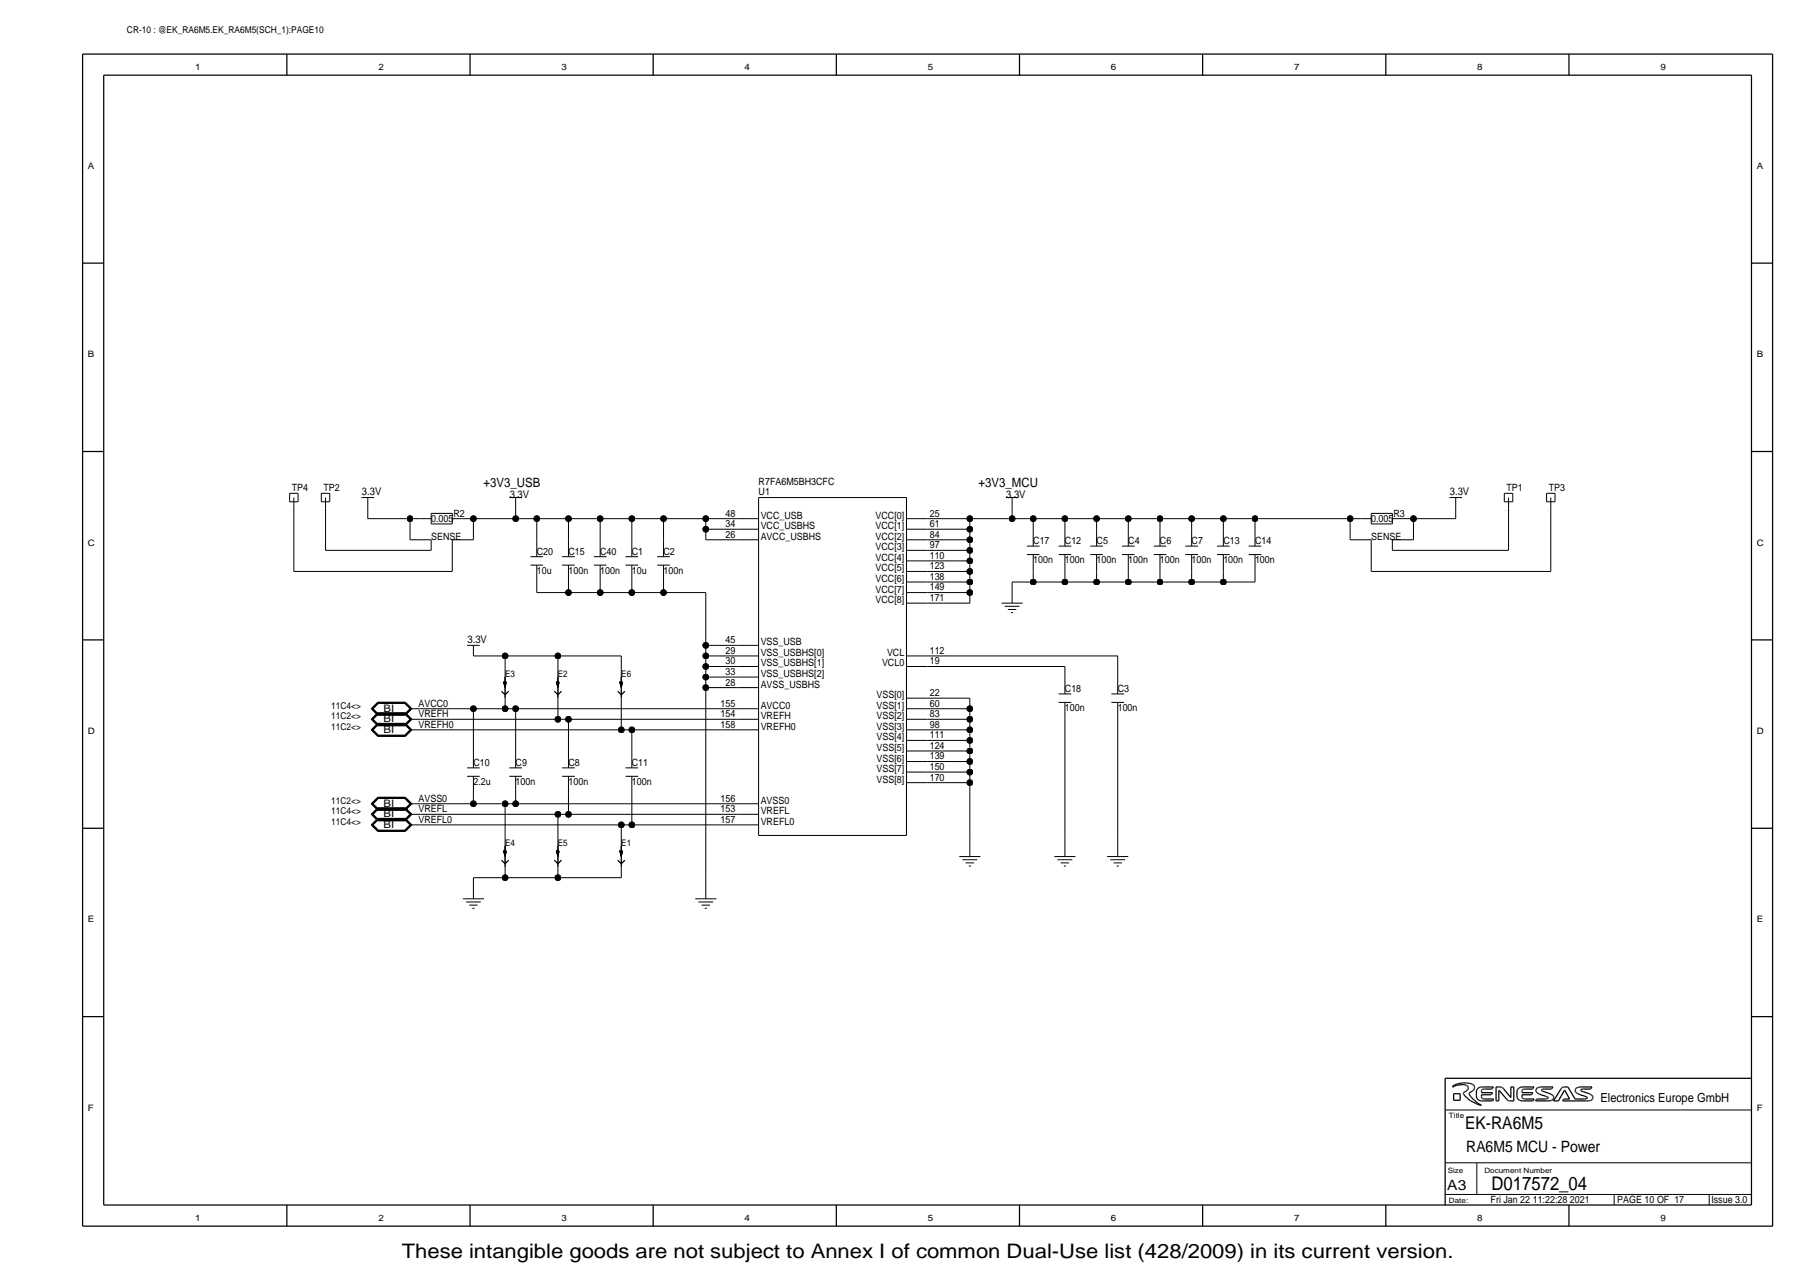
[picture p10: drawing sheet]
<svg xmlns="http://www.w3.org/2000/svg" width="433mm" height="309mm" viewBox="0 0 433 309" stroke-linecap="round" stroke-linejoin="round" font-family="sans-serif">
<g fill="none" stroke="#000" stroke-width=".24">
<path d="M69.6 118.7h2.1zM69.6 118.7v2zM70.7 119.7v2.5zM71.7 118.7v2zM77.3 118.7h2zM77.3 118.7v2zM78.3 119.7v2.5zM79.3 118.7v2zM86.9 119.7h3.1zM88.4 119.7v2.5zM122.5 119.7h3zM124 119.7v2.5z"/>
<path d="M182.4 119.7h35.6zM182.4 119.7v81.3zM218 119.7v81.3zM241.9 119.7h3zM243.4 119.7v2.5zM348.5 119.7h3.1zM350.1 119.7v2.5zM361.7 118.7h2.1zM361.7 118.7v2zM362.8 119.7v2.5zM363.8 118.7v2zM371.9 118.7h2z"/>
<path d="M371.9 118.7v2zM372.9 119.7v2.5zM373.9 118.7v2zM69.6 120.7h2.1zM70.7 137.5h38.1zM70.7 122.2v15.3zM77.3 120.7h2zM78.3 132.4h25.4zM78.3 122.2v10.2zM88.4 124.8h10.2zM88.4 122.2v2.6zM98.6 129.8h5.1z"/>
<path d="M98.6 124.8v5zM98.6 124.8h2.5zM101.1 124.8h2.6zM103.7 129.8v2.6zM103.7 126h5.1zM103.7 123.5h5.1zM103.7 123.5v2.5zM108.8 129.8h5zM108.8 129.8v7.7zM108.8 124.8h2.5zM108.8 123.5v2.5zM111.3 124.8h2.5z"/>
<path d="M113.8 124.8h10.2zM113.8 124.8v5zM124 124.8h5.1zM124 122.2v2.6zM127.6 133.9h3zM127.6 135.9h3zM129.1 124.8h7.6zM129.1 124.8v5zM129.1 129.8v4.1zM129.1 135.9v4.1zM135.2 133.9h3zM135.2 135.9h3z"/>
<path d="M136.7 124.8h7.6zM136.7 124.8v5zM136.7 129.8v4.1zM136.7 135.9v4.1zM142.8 133.9h3zM142.8 135.9h3zM144.3 124.8h7.6zM144.3 124.8v5zM144.3 129.8v4.1zM144.3 135.9v4.1zM150.4 133.9h3.1zM150.4 135.9h3.1z"/>
<path d="M151.9 124.8h7.7zM151.9 124.8v5zM151.9 129.8v4.1zM151.9 135.9v4.1zM158 133.9h3.1zM158 135.9h3.1zM159.6 124.8h10.1zM159.6 124.8v5zM159.6 129.8v4.1zM159.6 135.9v4.1zM169.7 129.8h7.6zM169.7 127.3v2.5z"/>
<path d="M169.7 127.3h7.6zM169.7 124.8v2.5zM169.7 124.8h7.6zM177.3 127.3h5.1zM177.3 124.8h5.1zM177.3 129.8h5.1zM218 137.5h5.1zM218 134.9h5.1zM218 132.4h5.1zM218 129.8h5.1zM218 127.3h5.1zM218 124.8h5.1z"/>
<path d="M223.1 124.8h10.1zM223.1 127.3h10.1zM223.1 129.8h10.1zM223.1 132.4h10.1zM223.1 134.9h10.1zM223.1 137.5h10.1zM233.2 124.8h10.2zM233.2 124.8v2.5zM233.2 127.3v2.5zM233.2 129.8v2.6zM233.2 132.4v2.5zM233.2 134.9v2.6z"/>
<path d="M233.2 137.5v2.5zM243.4 124.8h5.1zM243.4 122.2v2.6zM246.9 131.4h3.1zM246.9 133.4h3.1zM248.5 124.8h7.6zM248.5 124.8v2.5zM248.5 137.5v2.5zM248.5 127.3v4.1zM248.5 133.4v4.1zM254.6 131.4h3zM254.6 133.4h3z"/>
<path d="M256.1 124.8h7.6zM256.1 124.8v2.5zM256.1 137.5v2.5zM256.1 127.3v4.1zM256.1 133.4v4.1zM262.2 131.4h3zM262.2 133.4h3zM263.7 124.8h7.6zM263.7 124.8v2.5zM263.7 137.5v2.5zM263.7 127.3v4.1zM263.7 133.4v4.1z"/>
<path d="M269.8 131.4h3zM269.8 133.4h3zM271.3 124.8h7.6zM271.3 124.8v2.5zM271.3 137.5v2.5zM271.3 127.3v4.1zM271.3 133.4v4.1zM277.4 131.4h3.1zM277.4 133.4h3.1zM278.9 124.8h7.7zM278.9 124.8v2.5zM278.9 137.5v2.5z"/>
<path d="M278.9 127.3v4.1zM278.9 133.4v4.1zM285 131.4h3.1zM285 133.4h3.1zM286.6 124.8h7.6zM286.6 124.8v2.5zM286.6 137.5v2.5zM286.6 127.3v4.1zM286.6 133.4v4.1zM292.7 131.4h3zM292.7 133.4h3zM294.2 124.8h7.6z"/>
<path d="M294.2 124.8v2.5zM294.2 137.5v2.5zM294.2 127.3v4.1zM294.2 133.4v4.1zM300.3 131.4h3zM300.3 133.4h3zM301.8 124.8h22.9zM301.8 124.8v2.5zM301.8 137.5v2.5zM301.8 127.3v4.1zM301.8 133.4v4.1zM324.7 129.8h5z"/>
<path d="M324.7 124.8v5zM324.7 124.8h2.5zM327.2 124.8h2.5zM329.7 137.5h43.2zM329.7 129.8v7.7zM329.7 126h5.1zM329.7 123.5h5.1zM329.7 123.5v2.5zM334.8 129.8h5.1zM334.8 129.8v2.6zM334.8 132.4h28zM334.8 124.8h2.6z"/>
<path d="M334.8 123.5v2.5zM337.4 124.8h2.5zM339.9 124.8h10.2zM339.9 124.8v5zM350.1 122.2v2.6zM361.7 120.7h2.1zM362.8 122.2v10.2zM371.9 120.7h2zM372.9 122.2v15.3zM112.3 155.2h3.1zM113.8 157.8h7.7zM113.8 155.2v2.6z"/>
<path d="M121.5 157.8h12.7zM121.5 157.8v5.1zM129.1 140v2.5zM129.1 142.5h7.6zM134.2 157.8h15.2zM134.2 157.8v5.1zM136.7 142.5h7.6zM136.7 140v2.5zM144.3 142.5h7.6zM144.3 140v2.5zM149.4 157.8v5.1zM151.9 142.5h7.7z"/>
<path d="M151.9 140v2.5zM159.6 142.5h10.1zM159.6 140v2.5zM169.7 142.5v12.7zM169.7 155.2h7.6zM169.7 155.2v2.6zM169.7 157.8h7.6zM169.7 157.8v2.5zM177.3 157.8h5.1zM177.3 155.2h5.1zM218 157.8h5.1zM218 145.1h5.1z"/>
<path d="M218 142.5h5.1zM218 140h5.1zM223.1 157.8h45.7zM223.1 140h10.1zM223.1 142.5h10.1zM223.1 145.1h10.1zM233.2 140v2.5zM233.2 142.5v2.6zM240.8 145.1h5.1zM241.6 145.8h3.6zM242.4 146.6h2zM243.1 147.4h.5z"/>
<path d="M243.4 140h5.1zM243.4 140v5.1zM248.5 140h7.6zM256.1 140h7.6zM263.7 140h7.6zM268.8 157.8v5.1zM271.3 140h7.6zM278.9 140h7.7zM286.6 140h7.6zM294.2 140h7.6zM89.3 175.6l1.5 1.5zM89.3 173l1.5-1.5z"/>
<path d="M89.3 173l1.5 1.6zM89.3 170.5l1.5-1.6zM89.3 170.5l1.5 1.6zM89.4 175.6l1.5-1.5zM89.4 175.6l1.5 1.4zM89.4 173l1.5-1.4zM89.4 173l1.5 1.5zM89.4 170.5l1.5 1.5zM89.6 175.6l1.3-1.4zM89.6 175.6l1.3 1.3zM89.6 173l1.3-1.3zM89.6 173l1.3 1.4z"/>
<path d="M89.6 170.5l1.3-1.4zM89.6 170.5l1.3 1.4zM89.7 175.6l1.3-1.3zM89.7 175.6l1.3 1.2zM89.7 173l1.3-1.2zM89.7 173l1.3 1.3zM89.7 170.5l1.3-1.3zM89.7 170.5l1.3 1.3zM90.8 174l-1.5 1.6zM90.8 177.1h6.7zM90.8 174h6.7zM90.8 174.6h6.7z"/>
<path d="M90.8 171.5h6.7zM90.8 172.1h6.7zM90.8 168.9h6.7zM90.9 177h6.5zM90.9 174.1h6.5zM90.9 174.5h6.5zM90.9 171.6h6.5zM90.9 169l-1.5 1.5zM90.9 172h6.5zM90.9 169h6.5zM90.9 176.9h6.5zM90.9 174.2h6.5z"/>
<path d="M90.9 174.4h6.5zM90.9 171.7h6.5zM90.9 171.9h6.5zM90.9 169.1h6.5zM91 176.8h6.3zM91 174.3h6.3zM91 171.8h6.3zM91 169.2h6.3zM97.3 176.8l1.3-1.2zM97.3 174.3l1.3 1.3zM97.3 174.3l1.3-1.3zM97.3 171.8l1.3 1.2z"/>
<path d="M97.3 171.8l1.3-1.3zM97.3 169.2l1.3 1.3zM97.4 176.9l1.4-1.3zM97.4 174.2l1.4 1.4zM97.4 174.4l1.4-1.4zM97.4 171.7l1.4 1.3zM97.4 171.9l1.4-1.4zM97.4 169.1l1.4 1.4zM97.4 177l1.5-1.4zM97.4 174.1l1.5 1.5zM97.4 174.5l1.5-1.5zM97.4 171.6l1.5 1.4z"/>
<path d="M97.4 172l1.5-1.5zM97.4 169l1.5 1.5zM97.5 177.1l1.6-1.5zM97.5 174l1.6 1.6zM97.5 171.5l1.6 1.5zM97.5 172.1l1.6-1.6zM97.5 168.9l1.6 1.6zM98.6 175.6h2.5zM98.6 173h2.5zM98.6 170.5h2.5zM99.1 173l-1.6 1.6zM101.1 175.6h48.3z"/>
<path d="M101.1 170.5h12.7zM101.1 173h33.1zM113.8 170.5h7.7zM113.8 170.5v10.1zM121.1 164.1h.6zM121.1 164h.7zM121.1 164l.4 1.4zM121.1 164.2h.6zM121.2 164.2v.2zM121.2 164.1l.2 1.1zM121.2 164.2l.2 .9zM121.3 164.3h.1"/>
<path d="M121.3 164.1l.1 .9zM121.3 164.2l.1 .6zM121.4 164.1v.6zM121.4 164.2l.1 .3zM121.4 164.5v.7zM121.4 164.2v.3zM121.5 170.5h2.5zM121.5 167.9v2.6zM121.5 162.9v2.5zM121.5 162.9v5zM121.5 164.2l-.1 1zM121.5 164.3h.1z"/>
<path d="M121.5 162.8v5.1zM121.5 164.2h.1M121.5 164.2v.1zM121.5 164.2v.7zM121.5 164.1v.8zM121.6 164.2v.1zM121.6 164.8l-.1 .4zM121.6 164.2l-.1 .8zM121.6 164.2v.3zM121.7 164.1l-.2 .4zM121.7 164.1l-.2 1.1zM121.7 164.1l-.2 .6z"/>
<path d="M121.7 164.1l-.1 .7zM121.8 164.1l-.3 1.3zM124 170.5h53.3zM124 170.5v10.1zM133.8 164.1h.6zM133.8 164h.7zM133.8 164l.4 1.4zM133.8 164.2h.6zM133.9 164.2v.2zM133.9 164.1l.2 1.1zM133.9 164.2l.2 .9zM134 164.3h.1"/>
<path d="M134 164.1l.1 .9zM134 164.2l.1 .6zM134.1 164.1v.6zM134.1 164.2l.1 .3zM134.1 164.5v.7zM134.1 164.2v.3zM134.2 173h2.5zM134.2 167.9v5.1zM134.2 162.9v2.5zM134.2 162.9v5zM134.2 164.2l-.1 1zM134.2 164.3h.1z"/>
<path d="M134.2 162.8v5.1zM134.2 164.2h.1M134.2 164.2v.1zM134.2 164.2v.7zM134.2 164.1v.8zM134.3 164.2v.1zM134.3 164.8l-.1 .4zM134.3 164.2l-.1 .8zM134.3 164.2v.3zM134.4 164.1l-.2 .4zM134.4 164.1l-.2 1.1zM134.4 164.1l-.2 .6z"/>
<path d="M134.4 164.1l-.1 .7zM134.5 164.1l-.3 1.3zM136.7 173v7.6zM136.7 173h40.6zM149 164.1h.6zM149 164.1h.7zM149 164h.7zM149 164l.4 1.4zM149 164.2h.6zM149.1 164.2v.2zM149.1 164.1l.3 1.1zM149.1 164.2l.3 .9z"/>
<path d="M149.2 164.3h.1M149.2 164.1l.2 .9zM149.3 164.2l.1 .6zM149.3 164.1l.1 .6zM149.4 164.2l.1 .3zM149.4 164.5v.7zM149.4 164.2v.3zM149.4 175.6h2.5zM149.4 167.9v7.7zM149.4 162.9v2.5zM149.4 162.9v5zM149.4 164.2v1z"/>
<path d="M149.4 164.3h.2zM149.4 162.8v5.1zM149.5 164.2h.1M149.5 164.2v.1zM149.5 164.2v.7zM149.5 164.1l-.1 .8zM149.5 164.8l-.1 .4zM149.5 164.2v.8zM149.6 164.2l-.1 .3zM149.6 164.1l-.1 .4zM149.6 164.1l-.2 1.1zM149.7 164.1l-.2 .6z"/>
<path d="M149.7 164.1l-.2 .7zM149.7 164.1l-.3 1.3zM151.9 175.6h25.4zM151.9 175.6v5zM169.7 160.3h7.6zM169.7 160.3v2.6zM169.7 162.9h7.6zM169.7 162.9v2.5zM169.7 165.4v45.7zM169.7 165.4h7.6zM177.3 162.9h5.1zM177.3 160.3h5.1z"/>
<path d="M177.3 175.6h5.1zM177.3 173h5.1zM177.3 165.4h5.1zM177.3 170.5h5.1zM218 178.1h5.1zM218 175.6h5.1zM218 173h5.1zM218 170.5h5.1zM218 167.9h5.1zM218 160.3h5.1zM223.1 167.9h10.1zM223.1 170.5h10.1z"/>
<path d="M223.1 173h10.1zM223.1 175.6h10.1zM223.1 178.1h10.1zM223.1 160.3h33zM233.2 167.9v2.6zM233.2 170.5v2.5zM233.2 173v2.6zM233.2 175.6v2.5zM233.2 178.1v2.5zM254.6 166.9h3zM254.6 169h3zM256.1 173v28z"/>
<path d="M256.1 160.3v2.6zM256.1 162.9v4zM256.1 169v4zM267.3 166.9h3zM267.3 169h3zM268.8 173v28zM268.8 162.9v4zM268.8 169v4zM89.3 195.9l1.5-1.6zM89.3 195.9l1.5 1.6zM89.3 193.3l1.5-1.5zM89.3 193.3l1.5 1.6z"/>
<path d="M89.3 198.4l1.5-1.5zM89.3 198.4l1.5 1.6zM89.4 195.9l1.5 1.5zM89.4 193.3l1.5-1.4zM89.4 193.3l1.5 1.5zM89.4 198.4l1.5-1.4zM89.4 198.4l1.5 1.5zM89.6 195.9l1.3-1.4zM89.6 195.9l1.3 1.4zM89.6 193.3l1.3-1.3zM89.6 193.3l1.3 1.4zM89.6 198.4l1.3-1.3z"/>
<path d="M89.6 198.4l1.3 1.4zM89.7 195.9l1.3-1.3zM89.7 195.9l1.3 1.3zM89.7 193.3l1.3 1.3zM89.7 198.4l1.3 1.3zM90.8 197.5h6.7zM90.8 194.3h6.7zM90.8 194.9h6.7zM90.8 191.8h6.7zM90.8 200h6.7zM90.8 196.9h6.7zM90.9 194.4l-1.5 1.5z"/>
<path d="M90.9 197.4h6.5zM90.9 194.4h6.5zM90.9 194.8h6.5zM90.9 191.9h6.5zM90.9 199.9h6.5zM90.9 197h6.5zM90.9 197.3h6.5zM90.9 194.5h6.5zM90.9 194.7h6.5zM90.9 192h6.5zM90.9 199.8h6.5zM90.9 197.1h6.5z"/>
<path d="M91 197.2h6.3zM91 194.6h6.3zM91 192.1l-1.3 1.2zM91 192.1h6.3zM91 197.2l-1.3 1.2zM91 199.7h6.3zM97.3 197.2l1.3-1.3zM97.3 194.6l1.3 1.3zM97.3 194.6l1.3-1.3zM97.3 192.1l1.3 1.2zM97.3 199.7l1.3-1.3zM97.3 197.2l1.3 1.2z"/>
<path d="M97.4 197.3l1.4-1.4zM97.4 194.5l1.4 1.4zM97.4 194.7l1.4-1.4zM97.4 192l1.4 1.3zM97.4 199.8l1.4-1.4zM97.4 197.1l1.4 1.3zM97.4 197.4l1.5-1.5zM97.4 194.4l1.5 1.5zM97.4 194.8l1.5-1.5zM97.4 191.9l1.5 1.4zM97.4 199.9l1.5-1.5zM97.4 197l1.5 1.4z"/>
<path d="M97.5 197.5l1.6-1.6zM97.5 194.3l1.6 1.6zM97.5 194.9l1.6-1.6zM97.5 191.8l1.6 1.5zM97.5 196.9l1.6 1.5zM98.6 195.9h2.5zM98.6 193.3h2.5zM98.6 198.4h2.5zM99.1 198.4l-1.6 1.6zM101.1 193.3h12.7zM101.1 195.9h33.1zM101.1 198.4h48.3z"/>
<path d="M112.3 184.7h3.1zM112.3 186.7h3.1zM113.8 193.3h7.7zM113.8 190.8v2.5zM113.8 180.6v4.1zM113.8 186.7v4.1zM121.5 193.3h2.5zM121.5 193.3v10.2zM122.5 184.7h3zM122.5 186.7h3zM124 190.8v2.5zM124 193.3h53.3z"/>
<path d="M124 180.6v4.1zM124 186.7v4.1zM134.2 195.9h2.5zM134.2 195.9v7.6zM135.2 184.7h3zM135.2 186.7h3zM136.7 195.9h40.6zM136.7 190.8v5.1zM136.7 180.6v4.1zM136.7 186.7v4.1zM149.4 198.4h2.5zM149.4 198.4v5.1z"/>
<path d="M150.4 184.7h3.1zM150.4 186.7h3.1zM151.9 190.8v7.6zM151.9 198.4h25.4zM151.9 180.6v4.1zM151.9 186.7v4.1zM177.3 198.4h5.1zM177.3 195.9h5.1zM177.3 193.3h5.1zM218 188.3h5.1zM218 185.7h5.1zM218 183.2h5.1z"/>
<path d="M218 180.6h5.1zM223.1 180.6h10.1zM223.1 183.2h10.1zM223.1 185.7h10.1zM223.1 188.3h10.1zM233.2 180.6v2.6zM233.2 183.2v2.5zM233.2 185.7v2.6zM233.2 188.3v12.7zM111.3 216.2h5.1zM112.1 217h3.5zM112.8 217.7h2.1z"/>
<path d="M113.6 218.5h.5zM113.8 211.1h7.7zM113.8 211.1v5.1zM121.1 204.8l.6-.1zM121.1 204.7h.6zM121.1 204.7h.7zM121.1 204.7l.4 1.3zM121.1 204.7l.6 .1zM121.1 204.8h.6zM121.2 204.8v.3zM121.2 204.8l.2 1zM121.2 204.8l.2 .9z"/>
<path d="M121.3 204.9h.1M121.3 204.8l.1 .8zM121.3 204.8l.1 .7zM121.4 204.8v.5zM121.4 204.8l.1 .3zM121.4 205.2v.6zM121.4 204.8v.4zM121.5 211.1h12.7zM121.5 208.6v2.5zM121.5 203.5v2.5zM121.5 203.5v5.1zM121.5 204.8l-.1 1z"/>
<path d="M121.5 204.9h.1zM121.5 203.5v5zM121.5 204.9h.1M121.5 204.8v.2zM121.5 204.8v.7zM121.5 204.8v.8zM121.6 204.8v.2zM121.6 205.5l-.1 .3zM121.6 204.8l-.1 .8zM121.6 204.8v.3zM121.7 204.8l-.2 .3zM121.7 204.8l-.2 1z"/>
<path d="M121.7 204.8l-.2 .6zM121.7 204.8l-.1 .7zM121.8 204.7l-.3 1.3zM133.8 204.8l.6-.1zM133.8 204.7h.6zM133.8 204.7h.7zM133.8 204.7l.4 1.3zM133.8 204.7l.6 .1zM133.8 204.8h.6zM133.9 204.8v.3zM133.9 204.8l.2 1zM133.9 204.8l.2 .9z"/>
<path d="M134 204.9h.1M134 204.8l.1 .8zM134 204.8l.1 .7zM134.1 204.8v.5zM134.1 204.8l.1 .3zM134.1 205.2v.6zM134.1 204.8v.4zM134.2 211.1h15.2zM134.2 208.6v2.5zM134.2 203.5v2.5zM134.2 203.5v5.1zM134.2 204.8l-.1 1z"/>
<path d="M134.2 204.9h.1zM134.2 203.5v5zM134.2 204.9h.1M134.2 204.8v.2zM134.2 204.8v.7zM134.2 204.8v.8zM134.3 204.8v.2zM134.3 205.5l-.1 .3zM134.3 204.8l-.1 .8zM134.3 204.8v.3zM134.4 204.8l-.2 .3zM134.4 204.8l-.2 1z"/>
<path d="M134.4 204.8l-.2 .6zM134.4 204.8l-.1 .7zM134.5 204.7l-.3 1.3zM149 204.8l.6-.1zM149 204.7h.7zM149 204.7l.4 1.3zM149 204.7l.7 .1zM149 204.8h.6zM149 204.8h.7zM149.1 204.8v.3zM149.1 204.8l.3 1zM149.1 204.8l.3 .9z"/>
<path d="M149.2 204.9h.1M149.2 204.8l.2 .8zM149.3 204.8l.1 .7zM149.3 204.8l.1 .5zM149.4 204.8l.1 .3zM149.4 205.2v.6zM149.4 204.8v.4zM149.4 208.6v2.5zM149.4 203.5v2.5zM149.4 203.5v5.1zM149.4 204.8v1zM149.4 204.9h.2z"/>
<path d="M149.4 203.5v5zM149.5 204.9h.1M149.5 204.8v.2zM149.5 204.8v.7zM149.5 204.8l-.1 .8zM149.5 205.5l-.1 .3zM149.5 204.8v.8zM149.6 204.8l-.1 .3zM149.6 204.8l-.2 1zM149.7 204.8l-.2 .6zM149.7 204.8l-.2 .7zM149.7 204.7l-.3 1.3z"/>
<path d="M167.2 216.2h5.1zM167.9 217h3.6zM168.7 217.7h2zM169.5 218.5h.5zM169.7 211.1v5.1zM182.4 201h35.6zM230.7 206h5.1zM231.4 206.8h3.6zM232.2 207.6h2zM233 208.3h.5zM233.2 201v5zM253.5 206h5.1z"/>
<path d="M254.3 206.8h3.6zM255.1 207.6h2zM255.8 208.3h.5zM256.1 201v5zM266.2 206h5.1zM267 206.8h3.6zM267.8 207.6h2zM268.5 208.3h.5zM268.8 201v5zM347.5 267h73.7zM347.5 279.7h73.7zM355.1 279.7v7.6z"/>
<path d="M347.5 287.3h73.7zM388.2 287.3v2.6zM411 287.3v2.6z"/>
</g>
<g fill="#000" stroke="#000" stroke-width=".24">
<circle cx="98.6" cy="124.8" r=".71"/>
<circle cx="113.8" cy="124.8" r=".71"/>
<circle cx="124" cy="124.8" r=".71"/>
<circle cx="129.1" cy="124.8" r=".71"/>
<circle cx="136.7" cy="124.8" r=".71"/>
<circle cx="144.3" cy="124.8" r=".71"/>
<circle cx="151.9" cy="124.8" r=".71"/>
<circle cx="159.6" cy="124.8" r=".71"/>
<circle cx="169.7" cy="124.8" r=".71"/>
<circle cx="169.7" cy="127.3" r=".71"/>
<circle cx="233.2" cy="137.5" r=".71"/>
<circle cx="233.2" cy="124.8" r=".71"/>
<circle cx="233.2" cy="132.4" r=".71"/>
<circle cx="233.2" cy="127.3" r=".71"/>
<circle cx="233.2" cy="129.8" r=".71"/>
<circle cx="233.2" cy="134.9" r=".71"/>
<circle cx="243.4" cy="124.8" r=".71"/>
<circle cx="248.5" cy="124.8" r=".71"/>
<circle cx="256.1" cy="124.8" r=".71"/>
<circle cx="263.7" cy="124.8" r=".71"/>
<circle cx="271.3" cy="124.8" r=".71"/>
<circle cx="278.9" cy="124.8" r=".71"/>
<circle cx="286.6" cy="124.8" r=".71"/>
<circle cx="294.2" cy="124.8" r=".71"/>
<circle cx="301.8" cy="124.8" r=".71"/>
<circle cx="324.7" cy="124.8" r=".71"/>
<circle cx="339.9" cy="124.8" r=".71"/>
<circle cx="121.5" cy="157.8" r=".71"/>
<circle cx="134.2" cy="157.8" r=".71"/>
<circle cx="136.7" cy="142.5" r=".71"/>
<circle cx="144.3" cy="142.5" r=".71"/>
<circle cx="151.9" cy="142.5" r=".71"/>
<circle cx="159.6" cy="142.5" r=".71"/>
<circle cx="169.7" cy="155.2" r=".71"/>
<circle cx="169.7" cy="157.8" r=".71"/>
<circle cx="233.2" cy="140" r=".71"/>
<circle cx="233.2" cy="142.5" r=".71"/>
<circle cx="248.5" cy="140" r=".71"/>
<circle cx="256.1" cy="140" r=".71"/>
<circle cx="263.7" cy="140" r=".71"/>
<circle cx="271.3" cy="140" r=".71"/>
<circle cx="278.9" cy="140" r=".71"/>
<circle cx="286.6" cy="140" r=".71"/>
<circle cx="294.2" cy="140" r=".71"/>
<circle cx="113.8" cy="170.5" r=".71"/>
<circle cx="121.5" cy="170.5" r=".71"/>
<circle cx="124" cy="170.5" r=".71"/>
<circle cx="134.2" cy="173" r=".71"/>
<circle cx="136.7" cy="173" r=".71"/>
<circle cx="149.4" cy="175.6" r=".71"/>
<circle cx="151.9" cy="175.6" r=".71"/>
<circle cx="169.7" cy="160.3" r=".71"/>
<circle cx="169.7" cy="165.4" r=".71"/>
<circle cx="169.7" cy="162.9" r=".71"/>
<circle cx="233.2" cy="175.6" r=".71"/>
<circle cx="233.2" cy="173" r=".71"/>
<circle cx="233.2" cy="170.5" r=".71"/>
<circle cx="233.2" cy="178.1" r=".71"/>
<circle cx="113.8" cy="193.3" r=".71"/>
<circle cx="121.5" cy="193.3" r=".71"/>
<circle cx="124" cy="193.3" r=".71"/>
<circle cx="134.2" cy="195.9" r=".71"/>
<circle cx="136.7" cy="195.9" r=".71"/>
<circle cx="149.4" cy="198.4" r=".71"/>
<circle cx="151.9" cy="198.4" r=".71"/>
<circle cx="233.2" cy="188.3" r=".71"/>
<circle cx="233.2" cy="180.6" r=".71"/>
<circle cx="233.2" cy="185.7" r=".71"/>
<circle cx="233.2" cy="183.2" r=".71"/>
<circle cx="121.5" cy="211.1" r=".71"/>
<circle cx="134.2" cy="211.1" r=".71"/>
</g>
<g fill="none" stroke="#000" stroke-width=".3">
<path d="M19.9 13v281.9zM19.9 13h406.4zM24.9 18.1h396.3zM24.9 18.1v271.8zM69 13v5.1zM113 13v5.1zM157.1 13v5.1zM201.1 13v5.1zM245.2 13v5.1zM289.2 13v5.1zM333.2 13v5.1zM377.3 13v5.1z"/>
<path d="M421.2 18.1v271.8zM426.3 13v281.9zM19.9 63.3h5zM421.2 63.3h5.1zM19.9 108.6h5zM421.2 108.6h5.1zM19.9 153.9h5zM421.2 153.9h5.1zM120.6 166.3l.9 .8zM121.5 167.1l.8-.8zM133.3 166.3l.9 .8zM134.2 167.1l.8-.8z"/>
<path d="M148.5 166.3l.9 .8zM149.4 167.1l.9-.8zM19.9 199.2h5zM421.2 199.2h5.1zM120.6 206.9l.9 .9zM121.5 207.8l.8-.9zM133.3 206.9l.9 .9zM134.2 207.8l.8-.9zM148.5 206.9l.9 .9zM149.4 207.8l.9-.9zM19.9 244.6h5zM347.5 259.4v30.5z"/>
<path d="M347.5 259.4h73.7zM421.2 244.6h5.1zM349.4 261.5h.1M349.4 261.3h.1M349.4 261.3l-.1 .2zM349.4 261.2h.1M349.4 261.5l.4-.2zM349.5 261.1l.4-.1zM349.6 263.1h1.5zM349.6 264.7h1.5zM349.6 263.1v1.6zM349.8 261.3l.4-.2z"/>
<path d="M349.9 261l.4-.2zM350.2 261.1l.4-.1zM350.3 260.8l.3-.1zM350.6 260.7l.4-.1zM350.6 261h.5zM351 260.6h.4zM351.1 261l.4-.1zM351.1 263.1v1.6zM351.4 260.6l.4-.1zM351.5 260.9h.4zM351.8 260.5h.4zM351.9 262.9h.1"/>
<path d="M351.9 262.9v.2zM351.9 263.1l.1 .1zM351.9 260.9l.4 .1zM351.9 262.8h.1M352 262.8h.1M352 263.2l.2 .4zM352.1 262.7l.4-.2zM352.2 260.5h.5zM352.2 263.6l.5 .4zM352.3 261l.2 .1zM352.5 262.5l.2-.1zM352.5 261.1h.2z"/>
<path d="M352.7 260.5l.3 .1zM352.7 261.1l.1 .1zM352.7 264l.4 .4zM352.8 261.2l.2 .1zM352.8 262.2l.2-.1zM352.8 262.2l-.1 .2zM353 261.3v.1zM353 260.6h.3zM353.1 261.5h.1M353.1 261.6h.1M353.1 261.9l-.1 .2zM353.1 264.4l.5 .4z"/>
<path d="M353.1 261.6v.2zM353.1 261.8v.1zM353.3 263.1h.1M353.3 263h.1M353.3 260.6l.4 .1zM353.3 263.2l.1 .2zM353.3 262.9h.1M353.3 262.9l.2-.1zM353.4 263.4l.3 .4zM353.5 262.8l.2-.1zM353.6 264.8l.6 .3zM353.7 260.7l.2 .1z"/>
<path d="M353.7 263.8l.2 .3zM353.7 262.7l.3-.2zM353.9 260.8l.2 .1zM353.9 264.1l.3 .3zM354.1 260.9l.2 .1zM354.1 262.4l-.1 .1zM354.1 262.4l.2-.2zM354.2 265.1l.6 .3zM354.2 264.4l.4 .3zM354.3 261l.2 .2zM354.5 261.2l.1 .2zM354.5 262l-.2 .2z"/>
<path d="M354.6 264.7l.3 .3zM354.6 261.8l-.1 .2zM354.6 261.6v.2zM354.6 261.4v.2zM354.8 265.4l.6 .3zM354.9 265l.4 .3zM355 263.9l.1 .3zM355 263.6v.3zM355 262.7v.9zM355 262.4v.3zM355.1 264.2l.2 .2zM355.1 262.1l-.1 .3z"/>
<path d="M355.3 264.4l.1 .2zM355.3 261.9l-.2 .2zM355.3 261.9l.1-.1zM355.3 265.3l.5 .3zM355.4 265.7l.7 .2zM355.4 264.6l.3 .1zM355.4 261.8l.3-.2zM355.7 264.7l.3 .1zM355.7 261.6l.3-.1zM355.8 265.6l.4 .2zM356 264.8h.3zM356 261.5h.3z"/>
<path d="M356.1 265.9h.1M356.2 265.9h.1M356.2 265.8h.1M356.3 262.3v.2zM356.3 262.5v.3zM356.3 262.8h2.6zM356.3 263.3h2.2zM356.3 263.3v.5zM356.3 263.9h.1M356.3 263.9v.2zM356.3 264.8h.4zM356.3 261.5h.4z"/>
<path d="M356.3 262.3h.1M356.3 264.2h.1M356.4 264.2h.1M356.4 262.1l.1-.1zM356.3 262.2h.1M356.5 264.3h.1M356.5 262h.1zM356.5 264.3h.2zM356.6 262h.2zM356.7 264.3l.1 .1zM356.7 264.8h2.1zM356.7 261.5h2.4z"/>
<path d="M356.8 262h.2zM356.8 264.4h.2zM357 264.4h2.2zM357 262h1.7zM358.5 263.3h.1M358.6 263.3h.1M358.7 262h.1M358.8 264.8h.1M358.9 262.8l-.3 .4zM358.9 264.8h.1M358.9 261.9h.1M359.1 261.5l-.2 .3z"/>
<path d="M359.2 264.4l-.2 .4zM359.8 261.5h.6zM359.8 261.5v3.3zM359.8 264.8h.6zM360.4 261.5h.4zM360.4 262.3v2.5zM360.5 262.3h.1M360.5 262.3l1.9 2.2zM360.8 261.5h.2zM361 261.5h.1zM361.1 261.5l.1 .1zM361.2 261.6h.1"/>
<path d="M361.3 261.7l.2 .2zM361.5 261.9l1.8 2.1zM362.4 264.5l.2 .2zM362.6 264.8h.1M362.6 264.8h.2zM362.8 264.8h.2zM363 264.8h.3zM363.3 264h.1M363.3 264.8h.7zM363.3 261.5h.7zM363.3 261.5v2.5zM364 261.5v3.3z"/>
<path d="M364.8 263.9l.1 .3zM364.8 263.6v.3zM364.8 262.7v.9zM364.8 262.4v.3zM364.9 264.2l.1 .2zM364.9 262.1l-.1 .3zM365 264.4l.2 .2zM365 261.9l-.1 .2zM365 261.9l.2-.1zM365.2 264.6l.3 .1zM365.2 261.8l.2-.2zM365.4 261.6l.3-.1z"/>
<path d="M365.5 264.7l.2 .1zM365.7 264.8h.3zM365.7 261.5h.3zM366 262.3v.2zM366 262.5v.3zM366 262.8h2.6zM366 263.3h2.2zM366 263.3v.5zM366 263.9h.1M366 263.9v.2zM366.1 264.2h.1M366 264.8h.4z"/>
<path d="M366 261.5h.4zM366 262.3h.1M366.2 264.2h.1M366.1 262.2h.1M366.3 264.3h.1M366.2 262h.2zM366.2 262l-.1 .1zM366.3 264.3h.1zM366.4 262h.1zM366.4 264.3l.2 .1zM366.4 264.8h2.2zM366.4 261.5h2.5z"/>
<path d="M366.5 262h.3zM366.6 264.4h.2zM366.8 264.4h2.1zM366.8 262h1.7zM368.2 263.3h.1M368.4 263.3h.1M368.5 262h.1M368.6 264.8h.1M368.6 262.8l-.2 .4zM368.6 261.9h.1M368.7 264.8h.1M368.9 261.5l-.2 .3z"/>
<path d="M368.9 264.4l-.2 .4zM369.3 264.8h2.8zM369.3 262.4h.1M369.3 262.3h.1M369.4 262.5l.1 .2zM369.4 262.1l-.1 .2zM369.4 262v.1zM369.5 262.7l.1 .1zM369.5 264.5l-.2 .3zM369.6 264.4h.1M369.6 262.8l.1 .1zM369.6 261.8l-.2 .2z"/>
<path d="M369.6 264.4h2zM369.7 261.7l-.1 .1zM369.7 261.7l.2-.1zM369.7 262.9l.2 .1zM369.9 263l.3 .2zM369.9 261.6l.3-.1zM370.2 263.2l.4 .1zM370.2 261.5h.3zM370.5 261.5h.4zM370.6 263.3l1.1 .4zM370.7 262.1h.1M370.7 262.2h.1"/>
<path d="M370.7 262.3h.1M370.7 262.3l.1 .1zM370.8 262h.1M370.8 262.4l.2 .1zM370.9 261.5h2.5zM370.9 262h.1M371 262h.3zM371 262.5l.3 .1zM371.3 262.6l1.1 .4zM371.3 262h1.7zM371.6 264.4l.4-.1zM371.7 263.7l.3 .1z"/>
<path d="M372 264.3h.2zM372 263.8l.2 .1zM372.1 264.8h.4zM372.2 264.3h.1M372.2 263.9h.1M372.3 264.2h.1M372.3 264v.1zM372.3 264.1h.1M372.4 263l.4 .1zM372.5 264.8h.3zM372.8 263.1l.2 .1zM372.8 264.8l.3-.1z"/>
<path d="M373 262h.1M373 263.2l.3 .2zM373.1 264.7l.2-.1zM373.1 261.9l.1-.1zM373.3 263.4l.1 .1zM373.4 261.5l-.2 .3zM373.4 263.5l.1 .2zM373.4 264.5l-.1 .1zM373.5 263.7l.1 .1zM373.5 264.3l-.1 .2zM373.6 264.8h1.2zM373.6 263.8v.1z"/>
<path d="M373.6 264.2l-.1 .1zM373.6 264h.1M373.6 264v.2zM375.3 262l-1.7 2.8zM375.4 261.9l-.1 .1zM375.5 261.8h.1M375.5 261.8l.1-.1zM375.7 261.6l-.1 .1zM375.8 261.5h.1M375.8 264.8h3.3zM375.8 261.5h.2zM376 264.5l-.2 .3z"/>
<path d="M376.1 264.4h.1M376 261.5h.3zM376.2 264.4h.1M376.2 264.4h1.2zM376.2 262.3l-1.4 2.5zM376.2 262.2h.1M376.2 262.3h.1M376.3 262.2l1.1 2.2zM376.3 261.5h.7zM377 261.5l1.8 2.9zM378.8 264.4h2.3zM378.8 262.3h.1"/>
<path d="M378.8 262.5l.1 .2zM378.8 262.4h.1M378.8 262.1v.2zM378.9 262.7l.1 .1zM378.9 262l-.1 .1zM379 261.8l-.1 .2zM379 261.8l.1-.1zM379 262.8l.2 .1zM379.1 264.8h2.4zM379.1 261.7l.3-.1zM379.2 262.9l.2 .1zM379.4 263l.3 .2z"/>
<path d="M379.4 261.6l.2-.1zM379.6 261.5h.3zM379.7 263.2l.3 .1zM379.9 261.5h.4zM380 263.3l1.2 .4zM380.1 262.1h.1M380.1 262.2h.1M380.1 262.3h.1M380.1 262.3l.1 .1zM380.2 262h.2zM380.2 262.1h.1M380.2 262.4l.2 .1z"/>
<path d="M380.3 261.5h2.5zM380.4 262h.4zM380.4 262.5l.3 .1zM380.7 262.6l1.2 .4zM380.8 262h1.7zM381.1 264.4l.3-.1zM381.2 263.7l.2 .1zM381.4 264.3h.2zM381.4 263.8l.2 .1zM381.5 264.8h.4zM381.7 264.3h.1M381.6 263.9h.1"/>
<path d="M381.7 264.2h.1M381.7 264.1h.1M381.7 264v.1zM381.9 263l.3 .1zM381.9 264.8h.3zM382.2 263.1l.3 .1zM382.2 264.8l.3-.1zM382.5 263.2l.2 .2zM382.5 264.7l.2-.1zM382.5 262h.1M382.6 261.9h.1M382.7 263.4l.1 .1z"/>
<path d="M382.7 264.6l.2-.1zM382.8 263.5l.2 .2zM382.8 261.5l-.2 .3zM383 263.8h.1M383 264.3l-.1 .2zM383 263.8v.1zM383.1 264h.1M383 264.2v.1zM383.1 264l-.1 .2zM19.9 294.9h406.4zM24.9 289.9h396.3zM69 289.9v5z"/>
<path d="M113 289.9v5zM157.1 289.9v5zM201.1 289.9v5zM245.2 289.9v5zM289.2 289.9v5zM333.2 289.9v5zM377.3 289.9v5z"/>
</g>
<text font-size="4.8" x="96.6" y="302.5">These intangible goods are not subject to Annex I of common Dual-Use list (428/2009) in its current version.</text>
<text font-size="4.5" x="358.6" y="286.3">D017572_04</text>
<text font-size="4.2" x="352.3" y="271.6">EK-RA6M5</text>
<text font-size="3.8" x="352.6" y="277.2">RA6M5 MCU - Power</text>
<text font-size="3.4" x="348" y="286.3">A3</text>
<g font-size="3.1">
<text x="116.2" y="117.1">+3V3_USB</text>
<text x="235.3" y="117.1">+3V3_MCU</text>
</g>
<text font-size="3" x="384.9" y="265">Electronics Europe GmbH</text>
<g font-size="2.6">
<text x="87" y="119.2">3.3V</text>
<text x="122.6" y="119.7">3.3V</text>
<text x="242" y="119.7">3.3V</text>
<text x="348.6" y="119.2">3.3V</text>
<text x="112.4" y="154.7">3.3V</text>
</g>
<g font-size="2.5">
<text x="92.3" y="173.8">BI</text>
<text x="92.3" y="171.2">BI</text>
<text x="92.3" y="176.3">BI</text>
<text x="92.3" y="196.6">BI</text>
<text x="92.3" y="194.1">BI</text>
<text x="92.3" y="199.2">BI</text>
</g>
<g font-size="2.4">
<text x="70.2" y="118.2">TP4</text>
<text x="77.8" y="118.2">TP2</text>
<text x="182.4" y="119.2">U1</text>
<text x="182.4" y="116.6">R7FA6M5BH3CFC</text>
<text x="362.3" y="118.2">TP1</text>
<text x="372.4" y="118.2">TP3</text>
<text x="103.7" y="125.5">0.005</text>
<text x="109" y="124.3">R2</text>
<text x="174.4" y="124.3">48</text>
<text x="182.9" y="124.8">VCC_USB</text>
<text x="210.6" y="124.8">VCC[0]</text>
<text x="223.6" y="124.3">25</text>
<text x="329.7" y="125.5">0.005</text>
<text x="335.1" y="124.3">R3</text>
<text x="103.7" y="129.8">SENSE</text>
<text x="174.4" y="126.8">34</text>
<text x="174.4" y="129.3">26</text>
<text x="182.9" y="127.3">VCC_USBHS</text>
<text x="182.9" y="129.8">AVCC_USBHS</text>
<text x="210.6" y="129.8">VCC[2]</text>
<text x="210.6" y="127.3">VCC[1]</text>
<text x="223.6" y="131.9">97</text>
<text x="223.6" y="129.3">84</text>
<text x="223.6" y="126.8">61</text>
<text x="248.5" y="130.9">C17</text>
<text x="256.1" y="130.9">C12</text>
<text x="263.7" y="130.9">C5</text>
<text x="271.3" y="130.9">C4</text>
<text x="278.9" y="130.9">C6</text>
<text x="286.6" y="130.9">C7</text>
<text x="294.2" y="130.9">C13</text>
<text x="301.8" y="130.9">C14</text>
<text x="329.7" y="129.8">SENSE</text>
<text x="129.1" y="138">10u</text>
<text x="129.1" y="133.4">C20</text>
<text x="136.7" y="138">100n</text>
<text x="136.7" y="133.4">C15</text>
<text x="144.3" y="138">100n</text>
<text x="144.3" y="133.4">C40</text>
<text x="151.9" y="133.4">C1</text>
<text x="151.9" y="138">10u</text>
<text x="159.6" y="138">100n</text>
<text x="159.6" y="133.4">C2</text>
<text x="210.6" y="137.5">VCC[5]</text>
<text x="210.6" y="134.9">VCC[4]</text>
<text x="210.6" y="132.4">VCC[3]</text>
<text x="223.6" y="137">123</text>
<text x="223.6" y="134.4">110</text>
<text x="248.5" y="135.4">100n</text>
<text x="256.1" y="135.4">100n</text>
<text x="263.7" y="135.4">100n</text>
<text x="271.3" y="135.4">100n</text>
<text x="278.9" y="135.4">100n</text>
<text x="286.6" y="135.4">100n</text>
<text x="294.2" y="135.4">100n</text>
<text x="301.8" y="135.4">100n</text>
<text x="210.6" y="142.5">VCC[7]</text>
<text x="210.6" y="140">VCC[6]</text>
<text x="223.6" y="142">149</text>
<text x="223.6" y="139.5">138</text>
<text x="210.6" y="145.1">VCC[8]</text>
<text x="223.6" y="144.6">171</text>
<text x="174.4" y="154.7">45</text>
<text x="182.9" y="155.2">VSS_USB</text>
<text x="174.4" y="159.8">30</text>
<text x="174.4" y="157.3">29</text>
<text x="182.9" y="160.3">VSS_USBHS[1]</text>
<text x="182.9" y="157.8">VSS_USBHS[0]</text>
<text x="212.1" y="160.3">VCL0</text>
<text x="213.3" y="157.8">VCL</text>
<text x="223.6" y="159.8">19</text>
<text x="223.6" y="157.3">112</text>
<text x="174.4" y="162.4">33</text>
<text x="174.4" y="164.9">28</text>
<text x="182.9" y="162.9">VSS_USBHS[2]</text>
<text x="182.9" y="165.4">AVSS_USBHS</text>
<text x="210.8" y="167.9">VSS[0]</text>
<text x="223.6" y="167.4">22</text>
<text x="256.1" y="166.4">C18</text>
<text x="268.8" y="166.4">C3</text>
<text x="100.6" y="172.5">VREFH</text>
<text x="100.6" y="170">AVCC0</text>
<text x="173.3" y="172.5">154</text>
<text x="173.3" y="170">155</text>
<text x="182.9" y="173">VREFH</text>
<text x="182.9" y="170.5">AVCC0</text>
<text x="210.8" y="173">VSS[2]</text>
<text x="210.8" y="170.5">VSS[1]</text>
<text x="223.6" y="172.5">83</text>
<text x="223.6" y="170">60</text>
<text x="256.1" y="171">100n</text>
<text x="268.8" y="171">100n</text>
<text x="100.6" y="175.1">VREFH0</text>
<text x="173.3" y="175.1">158</text>
<text x="182.9" y="175.6">VREFH0</text>
<text x="210.8" y="178.1">VSS[4]</text>
<text x="210.8" y="175.6">VSS[3]</text>
<text x="223.6" y="177.6">111</text>
<text x="223.6" y="175.1">98</text>
<text x="113.8" y="184.2">C10</text>
<text x="124" y="184.2">C9</text>
<text x="136.7" y="184.2">C8</text>
<text x="151.9" y="184.2">C11</text>
<text x="210.8" y="185.7">VSS[7]</text>
<text x="210.8" y="183.2">VSS[6]</text>
<text x="210.8" y="180.6">VSS[5]</text>
<text x="223.6" y="185.2">150</text>
<text x="223.6" y="182.7">139</text>
<text x="223.6" y="180.1">124</text>
<text x="113.8" y="188.8">2.2u</text>
<text x="124" y="188.8">100n</text>
<text x="136.7" y="188.8">100n</text>
<text x="151.9" y="188.8">100n</text>
<text x="210.8" y="188.3">VSS[8]</text>
<text x="223.6" y="187.8">170</text>
<text x="100.6" y="197.9">VREFL0</text>
<text x="100.6" y="195.4">VREFL</text>
<text x="100.6" y="192.8">AVSS0</text>
<text x="173.3" y="197.9">157</text>
<text x="173.3" y="195.4">153</text>
<text x="173.3" y="192.8">156</text>
<text x="182.9" y="195.9">VREFL</text>
<text x="182.9" y="193.3">AVSS0</text>
<text x="182.9" y="198.4">VREFL0</text>
<text x="358.4" y="289.4">Fri Jan 22 11:22:28 2021</text>
<text x="388.9" y="289.4">PAGE 10 OF 17</text>
<text x="411.5" y="289.4">Issue 3.0</text>
</g>
<g font-size="2.3">
<text x="30.5" y="7.9">CR-10 : @EK_RA6M5.EK_RA6M5(SCH_1):PAGE10</text>
<text x="79.7" y="173">11C2&lt;&gt;</text>
<text x="79.7" y="170.5">11C4&lt;&gt;</text>
<text x="79.7" y="175.6">11C2&lt;&gt;</text>
<text x="79.7" y="195.9">11C4&lt;&gt;</text>
<text x="79.7" y="193.3">11C2&lt;&gt;</text>
<text x="79.7" y="198.4">11C4&lt;&gt;</text>
</g>
<g font-size="2.2">
<text x="121.5" y="162.9">E3</text>
<text x="134.2" y="162.9">E2</text>
<text x="149.4" y="162.9">E6</text>
<text x="121.5" y="203.5">E4</text>
<text x="134.2" y="203.5">E5</text>
<text x="149.4" y="203.5">E1</text>
</g>
<g font-size="2.1">
<text x="46.9" y="16.8">1</text>
<text x="91" y="16.8">2</text>
<text x="135" y="16.8">3</text>
<text x="179.1" y="16.8">4</text>
<text x="223.1" y="16.8">5</text>
<text x="267.2" y="16.8">6</text>
<text x="311.2" y="16.8">7</text>
<text x="355.2" y="16.8">8</text>
<text x="399.3" y="16.8">9</text>
<text x="21.1" y="40.6">A</text>
<text x="422.5" y="40.6">A</text>
<text x="21.1" y="86">B</text>
<text x="422.5" y="86">B</text>
<text x="21.1" y="131.3">C</text>
<text x="422.5" y="131.3">C</text>
<text x="21.1" y="176.6">D</text>
<text x="422.5" y="176.6">D</text>
<text x="21.1" y="221.9">E</text>
<text x="422.5" y="221.9">E</text>
<text x="21.1" y="267.2">F</text>
<text x="422.5" y="267.2">F</text>
<text x="46.9" y="293.7">1</text>
<text x="91" y="293.7">2</text>
<text x="135" y="293.7">3</text>
<text x="179.1" y="293.7">4</text>
<text x="223.1" y="293.7">5</text>
<text x="267.2" y="293.7">6</text>
<text x="311.2" y="293.7">7</text>
<text x="355.2" y="293.7">8</text>
<text x="399.3" y="293.7">9</text>
</g>
<g font-size="1.8">
<text x="348.4" y="269">Title</text>
<text x="348.1" y="282.1">Size</text>
<text x="357" y="282.1">Document Number</text>
<text x="348.4" y="289.4">Date:</text>
</g>
</svg>
